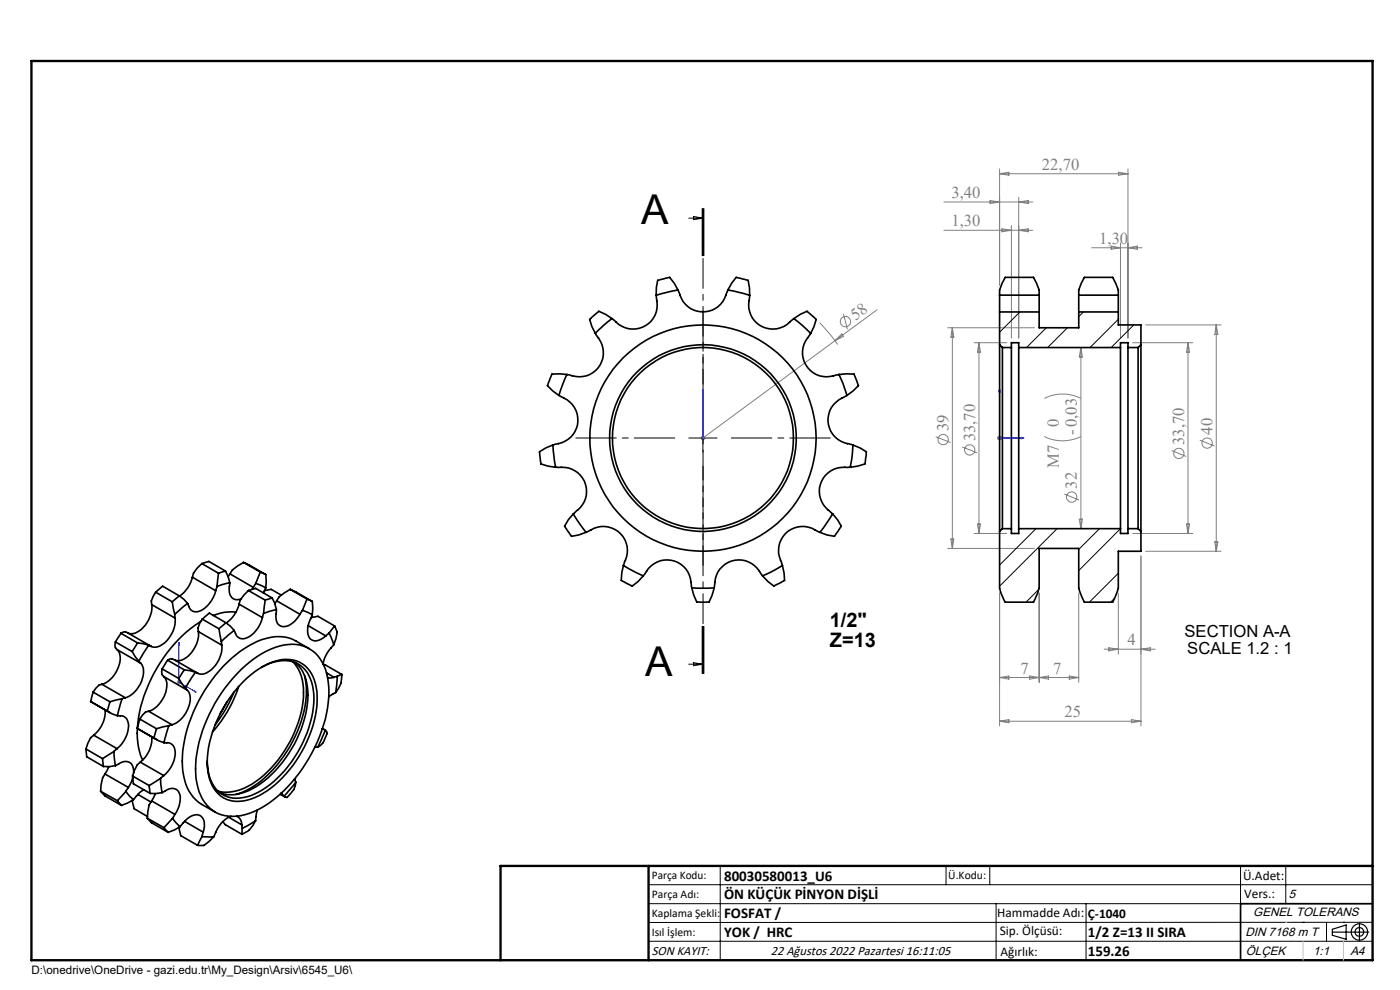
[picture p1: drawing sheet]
<svg xmlns="http://www.w3.org/2000/svg" width="297mm" height="210mm" viewBox="0 0 297 210" stroke-linecap="round" stroke-linejoin="round" font-family="sans-serif">
<g fill="none" stroke="#808080" stroke-width=".21">
<path d="M212.1 35.8v24.7M212.1 36.9l1.9-.4v.7zM212.1 36.9h27.2M237.3 36.5l2 .4-2 .3zM239.3 35.8v35.9M200.2 42.9h18.9M200.2 48.9h18.9M210 42.5l2.1 .4-2.1 .3zM212.5 48.5l2.1 .4-2.1 .3zM214.6 47.9v23.8M216.1 41.9v29.8M216.1 42.9l2-.4v.7z"/>
<path d="M216.1 48.9l2-.4v.7zM231.6 52.6h10.7M235.7 52.2l2 .4-2 .3zM237.7 51.5v20.2M239.3 52.6l2-.4v.7zM173.9 68.5l2 2.2 1.8 2.4M177.1 72.3l1.5-1.5 .3 .6zM178.9 66.6l.9 3.2M186.1 65.7l-37 27.2M201 69.5h18.4M202 69.5v46.8M202 69.5l.4 2h-.7z"/>
<path d="M206.7 72.7h6.9M207.7 72.7l.3 2h-.6zM207.7 72.7v40.5M229.3 73.7v38.4M229.3 73.7l.3 2h-.6zM240.3 72.7h12.7M243 68.9h16M252 72.7v40.5M252 72.7l.4 2h-.7zM258 68.9v48M258 68.9l.4 2h-.7zM148.6 92.9h1"/>
<path d="M148.8 92.6l.7 .7M149.1 92.4v1M149.5 92.6l-.7 .7M198.5 92.6l3.1 1.3M204.2 94.8l3.1 1.3M211.5 92.9h1M211.7 92.6l.7 .7M212.1 92.4v1M212.4 92.6l-.7 .7M221.5 92.6a8.6 8.6 0 0 0 7.8 0M221.5 84.5a8.6 8.6 0 0 1 7.8 0M248.5 95.6l3.1 1.2"/>
<path d="M254.5 93.4l3.1 1.2M201 116.3h18.4M201.7 114.3h.7l-.4 2zM206.7 113.2h6.9M207.4 111.2h.6l-.3 2zM225.8 104.8l3.1 1.3M229 110.1h.6l-.3 2zM240.3 113.2h12.7M242 117.9v36.1M243 116.9h16M251.7 111.2h.7l-.4 2zM257.7 114.9h.7l-.4 2z"/>
<path d="M212.1 125.8v28.2M220.5 125.8v18.9M228.8 125.8v18.9M234.2 137.7h10.8M235.2 137.4l2 .3-2 .4zM237.2 125.8v12.9M242 137.7l2.1-.3v.7zM37.5 144.7h1M37.6 144.4l.7 .7M38 144.2v1M38.3 144.4l-.7 .7M212.1 143.7h16.7"/>
<path d="M212.1 143.7l1.9-.3v.7zM212.1 153l1.9-.4v.7zM212.1 153h29.9M218.4 143.4l2.1 .3-2.1 .4zM220.5 143.7l1.9-.3v.7zM226.8 143.4l2 .3-2 .4zM240 152.6l2 .4-2 .3z"/>
<circle cx="179.3" cy="68.2" r="1.09"/>
<circle cx="200.1" cy="93.2" r="1.1"/>
<circle cx="205.7" cy="95.5" r="1.09"/>
<circle cx="250.1" cy="96.2" r="1.09"/>
<circle cx="256.1" cy="94" r="1.1"/>
<circle cx="227.4" cy="105.4" r="1.09"/>
</g>
<g fill="none" stroke="#000" stroke-width=".25">
<path d="M282.6 197.7h7.8M282.6 197.1l3-.9v3l-3-.8zM288.4 195.8v3.8M106.2 203.7h185"/>
<circle cx="288.4" cy="197.7" r="1.74"/>
<circle cx="288.4" cy="197.7" r=".93"/>
</g>
<path d="M149.1 92.8v.3zM149.1 82.6v.5v-.5M149.1 92.9h.1M149.1 82.6v10.3M212.1 82.6v10.3h5.1M212.1 82.6l.1 .5h-.3zM216.7 92.8l.5 .1-.5 .2zM38 136.3v8.4l3.6 2.1M38 136.3v.4l-.1-.1zM41.2 146.5l.4 .3-.4-.1z" fill="none" stroke="#00f" stroke-width=".21"/>
<path d="M143.1 92.9h-21M149.1 86.9v-21M149.1 98.9v21M155.1 92.9h21" fill="none" stroke="#000" stroke-width=".21" stroke-dasharray="15.2 1.3 1.3 1.3" stroke-dashoffset="6.6"/>
<path d="M149.1 44.2v98.7" fill="none" stroke="#000" stroke-width=".21" stroke-dasharray="6.3 1.3 1.3 1.3" stroke-dashoffset="-.4"/>
<g fill="none" stroke="#000" stroke-width=".21">
<path d="M146.1 46.3h3M147.1 45.9l2 .4-2 .3zM149 44.2v10M149.1 44.2v10M149.3 44.2v10M146.1 92.9h6M149.1 89.9v6M149 132.9v10M149.1 132.9v10M149.3 132.9v10zM146.1 140.9h3M147.1 140.6l2 .3-2 .3z"/>
<path d="M137.6 187.7h153.6M137.6 191.7h153.6M137.6 199.7h153.6M152.8 183.7v20M200.7 183.7v4M210 183.7v4M211.3 191.7v12M230.4 191.7v12M263.2 183.7v20M272.8 183.7v8M276.4 195.6h.1M281.4 195.6v4.1"/>
<path d="M285 195.6h.1M291.2 195.6l-153.6 .1"/>
</g>
<path d="M291.2 191.7h-28v12" fill="none" stroke="#000" stroke-width=".35"/>
<path d="M6.7 12.9h284.5v190.8h-284.5zM137.6 183.7v20M291.2 183.7h-185v20" fill="none" stroke="#000" stroke-width=".5"/>
<path d="M276.4 199.7v4M285 199.7v4" fill="none" stroke="#c0c0c0" stroke-width=".21"/>
<path d="M272.8 195.6h.1" fill="none" stroke="#c0c0c0" stroke-width=".25"/>
<g fill="#00f">
<path d="M149.1 92.8v.3zM149.1 82.6v.5z"/>
<path d="M41.2 146.5l.4 .3-.4-.1zM38 136.3v.4l-.1-.1z"/>
<path d="M216.7 92.8l.5 .1-.5 .2zM212.1 82.6l.1 .5h-.3zM216.7 92.8l.5 .1-.5 .2zM212.1 82.6l.1 .5h-.3z"/>
</g>
<g fill="none" stroke="#000" stroke-width=".35">
<path d="M120.3 79.4l-1.7 4.5M120.3 79.4h-3.2l-.8 1.8-.2 .6 1.2 1.1 1.3 1M126.3 70.7l.1 .3a5.2 5.2 0 0 1 1.2 5.6 5.2 5.2 0 0 1-4.7 3.3l-2.6-.5M129.8 67.6l-1.8 1.5-1.7 1.6M129.8 67.6l-1.3-.9-1.5-.7-1.4 1.3-.5 .5 .5 1.4 .7 1.5M139.2 62.6v.4a5.3 5.3 0 0 1-5.8 6.7 8.6 8.6 0 0 1-3.4-2l-.2-.1M143.8 61.5l-4.6 1.1M143.8 61.5l.2 .3a5.2 5.2 0 0 0 5 4.4 5.2 5.2 0 0 0 5.2-4.3l.2-.4M143.8 61.5l-.7-1.4-1-1.3-1 .2-1.6 .5-.3 1.5v1.6M154.4 61.5l4.6 1.1M154.4 61.5l.8-1.4 1-1.3 .9 .2 1.6 .5 .3 1.6v1.5M159 62.6v.4a5.2 5.2 0 0 0 2.6 6.2 5.2 5.2 0 0 0 6.6-1.4l.2-.2"/>
<path d="M168.4 67.6l3.6 3.1M168.4 67.6l1.4-.9 1.4-.7 1.5 1.3 .4 .5-.4 1.5-.7 1.4M172 70.7l-.2 .3a5.2 5.2 0 0 0-1.2 5.6 5.2 5.2 0 0 0 4.7 3.3l2.7-.5M178 79.4l.7 1.7 1 2.8M178 79.4h3.2l.5 1.2 .4 1.2-1.1 1.1-1.3 1M212.1 62.6v3.6M212.1 73.1v39.6M212.1 62.6v-1.1l1.2-2.7h6l1.2 2.7v1.1M212.1 66.2v6.9M212.1 62.6h8.4M212.1 66.2h8.4M212.1 73.1l.6 .6"/>
<path d="M212.7 73.7v38.4M212.7 73.7h1.9M214.6 73.7v38.4M214.6 73.7v-1h1.5v1M216.1 73.7v38.4M216.1 73.7h21.6M220.5 62.6v3.6M220.5 66.2v3.3h8.3v-3.3M228.8 62.6v3.6M228.8 62.6v-1.1l1.2-2.7h6l1.2 2.7v1.1M228.8 62.6h8.4M228.8 66.2h8.4"/>
<path d="M237.2 62.6v3.6M237.2 66.2v2.7h4.8v4.2M237.7 73.7v38.4M237.7 73.7v-1h1.6v1M239.3 73.7v38.4M239.3 73.7h2.1M241.4 73.7v38.4M242 73.1v39.6M242 73.1l-.6 .6M117.3 94.4l.6 4.7M117.3 94.4l-1.5 .6-1.4 .8 .3 2 .1 .6 1.4 .5 1.7 .2M117.9 99.1h.3a5.2 5.2 0 0 1 5.8 3.2 5.2 5.2 0 0 1-1.9 6.3l-.5 .4"/>
<path d="M118.6 83.9l.1 .1a5.7 5.7 0 0 1 3.8 6.1 5.9 5.9 0 0 1-5.1 4.3h-.1M179.7 83.9l-.4 .2a5.2 5.2 0 0 0-3.6 5.6 5.2 5.2 0 0 0 4.8 4.6l.4 .1M180.4 99.1h-.3a5.2 5.2 0 0 0-5.7 2.9 5.2 5.2 0 0 0 1.3 6.2l.9 .8M180.9 94.4l-.2 3-.3 1.7M180.9 94.4l1.6 .6 1.3 .8-.1 1-.2 1.6-1.5 .5-1.6 .2M42.8 119.5l-1 1-.7 1.1-.3 .8M42.8 119.5l1.5-.4 3.5 2M42.8 119.5l3.6 2.1M51.7 119.3l-2.4 1.6-.5 .8M51.7 119.3l4.7 2.6M51.7 119.3l3.5 2M121.6 109l2.7 3.9"/>
<path d="M121.6 109l-1 1.2-.8 1.4 .7 1.1 .7 1.1 1.6-.3 1.5-.6M124.3 112.9h.2a5.5 5.5 0 0 1 8 1.5 5.7 5.7 0 0 1-.1 5.1l-.1 .4M132.3 119.9l4.2 2.3M132.3 119.9l-.4 1.6-.1 1.6 .9 .5 1.4 .7 1.3-.9 1.1-1.2M166 119.9l-4.2 2.3M166 119.9l.3 1.7 .1 1.5-.8 .5-1.5 .7-1.2-1-1.1-1.1M173.9 112.9h-.1a5.3 5.3 0 0 0-5.8-.6 5.3 5.3 0 0 0-2.8 5.1l.8 2.5M176.6 109l-2.7 3.9M176.6 109l1.1 1.3 .8 1.3-.7 1.1-.8 1.1-1.6-.3-1.5-.6M212.1 112.7v12.1l.4 1.5 .8 1.4h6l1.2-2.9v-8.5h8.3v8.5l1.2 2.9h6l1.2-2.9v-7.9h4.8v-4.2M212.7 112.1l-.6 .6M212.7 112.1h1.9"/>
<path d="M214.6 112.1v1.1h1.5v-1.1M216.1 112.1h21.6M237.7 112.1v1.1h1.6v-1.1M239.3 112.1h2.1M241.4 112.1l.6 .6M24.5 136.2v1.2l.4 .4M24.5 136.2l3.5 2M24.9 137.8a3.5 3.5 0 0 1 .2 3.8 5.8 5.8 0 0 1-3.5 3.6M24.9 137.8l4.9 2.9M25.6 134.3l-1.1 1.9M25.6 134.3l3.6 2.1M27.1 134.3l-.5-.3-1 .3"/>
<path d="M27.1 134.3l5 2.8M28 138.2l1.5 2.1M29.2 136.4l2.3 .5M29.2 136.4l-1.2 1.8M31.5 136.9l-2 3.4M31.5 136.9l.6 .2M32.2 128.3a6.1 6.1 0 0 1-3.9 6.1l-1.2-.1M32.2 128.3l4.9 2.8M33 125.6l-.9 1.9 .1 .8M33 125.6l1.5-1.3 3.5 2.1M33 125.6l3.5 2.1M36.5 127.7l.6 2.6"/>
<path d="M37 140l-.5-.3-.9 .3M37 140l5 2.8M37.1 130.3v.8M37.1 131.1a6.1 6.1 0 0 1-3.9 6.2l-1.1-.2M38 126.4l-1.5 1.3M38 126.4l1 .7 .8 .9M39.8 128l-2.7 2.3M40.8 122.4a6.5 6.5 0 0 1-2.7 4M40.8 122.4l5 2.9M42.1 134a6.1 6.1 0 0 1-4 6.1l-1.1-.1M42.1 134l4.9 2.8M42.6 131.8a30.9 30.9 0 0 0-13.5 22.6"/>
<path d="M42.9 131.3a2.73 2.73 0 0 0-.9 2.2l.1 .5M42.9 131.3l1.5-1.2 3.5 2M42.9 131.3l3.6 2.1M45.8 125.3a6.1 6.1 0 0 1-4 4.5 1.85 1.85 0 0 1-1.9-1.6l-.1-.2M46 124.4l-.2 .9M46.4 121.6l-.4 2.8M46.5 133.4l.5 2.7M47 136.1v.7M47 136.8a6.1 6.1 0 0 1-3.9 6.2l-1.1-.2M47.8 121.1l-1.4 .5M47.8 121.1l.6 1.2 .4 1.3M47.9 132.1l-1.4 1.3"/>
<path d="M47.9 132.1l1 .7 .8 .9M48.8 123.6l-2.8 .8M48.8 123.6l-.1 .4a3.2 3.2 0 0 0 .7 2.9 1.81 1.81 0 0 0 1.8 .2M48.8 121.7l-.4 .6M48.8 121.7l4.9 2.9M49.7 133.7l-2.7 2.4M50.1 129.8h-.9a9.7 9.7 0 0 0-4 .8M50.7 128.2a6.9 6.9 0 0 1-2.7 3.9M50.7 128.2l5 2.8M52.7 125.3l-1.7 2-.3 .9M52.7 125.3l1.5-.5 3.5 2.1M52.7 125.3l3.6 2"/>
<path d="M53.7 124.6l-.2 .4M54.3 123.7l-.6 .9M54.3 123.7l2.1 1M55.2 121.3l-.9 2.4M55.2 121.3l1.2 .6M55.7 131a6.1 6.1 0 0 1-4 4.5 1.85 1.85 0 0 1-1.9-1.6l-.1-.2M55.9 130.1l-.2 .9M56.1 125.3l1.4-.3 2.2 1.3M56.3 127.3l-.4 2.8M56.4 124.7l-.5 1.1M56.4 121.9v2.8M57.7 126.9l-1.4 .4"/>
<path d="M57.7 126.9l.6 1.1 .3 1.3M58.6 129.3l-2.7 .8M58.6 129.3v.4a3.2 3.2 0 0 0 .7 2.9 2.66 2.66 0 0 0 3.2-.8l1.1-1.5M58.7 127.5l-.4 .5M58.7 127.5l4.9 2.8M61.6 125l-2.4 1.6-.5 .9M61.6 125l4.7 2.6M61.6 125l3.5 2.1M64.2 129.5l-.6 .8M64.2 129.5l2.1 .9M65.1 127.1l-.9 2.4M65.1 127.1l1.2 .5"/>
<path d="M65.4 132.7l3.7 2.2M65.6 137.6a13 13 0 0 0-5-2.4 13 13 0 0 0-9.7 3 31.5 31.5 0 0 0-12.2 23.3 10.6 10.6 0 0 0 3.5 8.7l3.4 2.1M66 131l1.5-.3 3.5 2.1M66.3 130.4l-.3 .6a4.2 4.2 0 0 0-.1 4.6 2.53 2.53 0 0 0 3.2-.7M66.3 127.6v2.8M69.8 134.3l-.7 .6M69.8 134.3l1 2.5M70.8 136.8l-.4 .4a7.3 7.3 0 0 0-1.9 3.6M71 132.8l-1.2 1.5M71 132.8l.5 1.3-.7 2.7M136.5 122.2l.1-.1a5.4 5.4 0 0 1 8.4-1.9 5.7 5.7 0 0 1 1.6 3.9l.2 .6M146.8 124.7h4.7"/>
<path d="M146.8 124.7l.4 1.6 .6 1.4h.7h1.9l.7-1.4 .4-1.6M161.8 122.2l-.1-.1a5.3 5.3 0 0 0-9.4-.8l-.5 1.5-.3 1.9M18.2 158.9l.2 1.6 3.5 2.1M18.2 158.9l3.6 2M19.2 148.8l4.1 2.4M19.2 148.8l.2 .1M19.8 146.8l-.6 2M19.8 146.8l3.5 2.1M19.9 156l-.7 .6-1 2.3M19.9 156l4.9 2.8M21.6 145.2l-.6 .2-1.2 1.4M21.6 145.2l5 2.8"/>
<path d="M22.3 150.6a6.4 6.4 0 0 1-2.4 5.4M23.3 148.9l-.5 1.9 2.1 1M24.2 159.4l.3 3M24.2 159.4l-2.4 1.5M24.8 158.8l-.6 .6M24.9 151.8l.3 .1a1.7 1.7 0 0 1 2.1 1.8 6.7 6.7 0 0 1-2.5 5.1M25.9 148.2l-1 3.6M25.9 148.2l-2.6 .7M26.6 148l-.7 .2M29.1 154.5a13.6 13.6 0 0 0 1.2 6.7M29.1 154.5l3.6 2.1M29.1 154.5l.2 .1"/>
<path d="M29.2 154.6l4 2.3M29.5 140.3l.3 .4M29.7 152.5l-.6 2M29.7 152.5l3.5 2.1M29.8 140.7a4.3 4.3 0 0 1-.3 4.8l-1.2 1.5-.9 .7-.8 .3M31.5 150.9l-.7 .2-1.1 1.4M31.5 150.9l5 2.8M32.2 156.3a6.4 6.4 0 0 1-2.4 5.4M32.7 156.6l1 .6 1.1 .3M33.2 154.6l-.5 2M34.4 141.9a1.21 1.21 0 0 0 .1 1.3l.3 .3M34.4 141.9l3.5 2"/>
<path d="M34.8 157.5a2.14 2.14 0 0 1 2.3 2.9 6.7 6.7 0 0 1-2.4 4.1M34.8 143.5a4.3 4.3 0 0 1-.4 4.9l-1.1 1.5-.9 .6-.9 .4M34.8 143.5l4.9 2.9M35.6 140l-1.2 1.9M35.6 140l3.5 2.1M35.8 153.9l-1 3.6M35.8 153.9l-2.6 .7M36.5 153.7l-.7 .2M37.9 143.9l1.4 2.1M39.1 142.1l2.4 .5M39.1 142.1l-1.2 1.8M39.3 146l.4 .4"/>
<path d="M39.7 146.4a3.5 3.5 0 0 1 .2 3.8 5.8 5.8 0 0 1-3.4 3.5M41.5 142.6l-2.2 3.4M41.5 142.6l.5 .2M48.1 149l-1.4 2.4M49.6 146.9a28 28 0 0 1-4 6.9M50.6 145.6a26.6 26.6 0 0 1-5.5 9.6M51.1 142.1a16.9 16.9 0 0 1 10.8-5.4 7.5 7.5 0 0 1 7.4 6.1 23.7 23.7 0 0 1-2.4 15.6 29.5 29.5 0 0 1-12.2 13.4 9.7 9.7 0 0 1-9.1 .5 9.1 9.1 0 0 1-4-7.1 27.5 27.5 0 0 1 4.7-17.2l2.3-3.1zM51.7 144.5a14.6 14.6 0 0 1 9-4.6 6.1 6.1 0 0 1 6.2 5.2 20.7 20.7 0 0 1-2.8 14.2 21.9 21.9 0 0 1-10.8 10.2 6.3 6.3 0 0 1-8.3-2.8 15 15 0 0 1 0-11.3 27.3 27.3 0 0 1 6.7-10.9zM55.5 141.6a7.7 7.7 0 0 1 8.2-.5 8.6 8.6 0 0 1 2.9 7.1 24.8 24.8 0 0 1-11.7 19.8 7.7 7.7 0 0 1-8.1 .3 8.2 8.2 0 0 1-2.8-6.8M62.1 140.4a9.3 9.3 0 0 1 2.3 7.5 25.7 25.7 0 0 1-10.9 18.4 9.3 9.3 0 0 1-7.3 1.5M62.6 140.5a8.9 8.9 0 0 1 2.7 7.9 25.7 25.7 0 0 1-10.9 18.4 8.7 8.7 0 0 1-7.7 1.4M64.6 143.3a20.5 20.5 0 0 1-2.5 14 23.5 23.5 0 0 1-10.7 10.8l-1.3 .4"/>
<path d="M66.8 158.5h.6M68.4 154.6l.6 .3M68.4 154.5l.6 .4M68.6 140.9l3.9 2.2M69 154.9l-1.6 3.6M69 154.9a.92 .92 0 0 1 .1 1.4l-.3 .8a2.31 2.31 0 0 1-1.4 1.4M69.3 142.7l1.6 1M69.5 143.7l.5 .1 .9-.1M71.2 146.9l-1.5 .9M71.5 143.5l-.6 .2M71.5 143.5l-.3 3.4M72.5 143.1l-1 .4"/>
<path d="M72.5 143.1l-.1 1.8-1.2 2M21.3 167.8l.9 1 3.6 2M21.3 167.8l3.6 2.1M21.8 160.9l.1 1.7M22.3 164.2l-.4 .6a5 5 0 0 0-.6 3M22.3 164.2l4.9 2.8M23.1 162.6l-.8 1.6M24.5 162.4l.4-.2a2.23 2.23 0 0 1 3-.2l.3 .8 .2 1.1M24.5 162.4l-1.3 .2h-1.3M24.9 169.9l.9 .9M26.7 167.9l1.6 1.7M26.7 167.9l-1.8 2"/>
<path d="M27.2 167l-.5 .9M28.1 169.7l.4 1.8 2.8 1.7M28.1 164.6l.2 1.7 3.6 2M28.1 164.6l3.5 2M28.2 165l-1 2M28.3 169.6l-1.2 .7-1.3 .5M29.2 168.5l2.8 1.6M29.8 161.7l-.7 .6-1 2.3M29.8 161.7l4.9 2.8M30.5 167.5l-.8 .5-1.4 1.6M31.3 173.6l.8 .9 3.6 2.1M31.3 173.6l3.5 2"/>
<path d="M31.6 166.6l.3 1.7M32.2 169.9l-.6 .8-.3 2.9M32.2 169.9l4.9 2.8M32.9 168.3l-.7 1.6M34 165.1l.4 3M34 165.1l-2.4 1.5M34.4 168.1l.4-.2a2 2 0 0 1 2.6-.4 2 2 0 0 1 .8 2.5l-.2 1.1-.9 1.6M34.4 168.1l-1.3 .2h-1.2M34.7 164.5l-.7 .6M34.8 175.6l.9 1M36.6 173.6l1.6 1.8M36.6 173.6l-1.8 2"/>
<path d="M37.1 172.7l-.5 .9M38 175.5l.3 1.8 3.6 2M38.2 175.4l.4-.5a4.6 4.6 0 0 1 3.2-2.1 2.03 2.03 0 0 1 1.6 2.6l-.3 1.1M38.2 175.4l-1.2 .7-1.3 .5M39.2 174.2l3.9 2.3M42.9 177.4l2.4 .1M42.9 177.4l-1 1.9M43.1 176.5l-.2 .9M45.3 177.5l-2 1.8h-1.4M47.3 174.3l.5 .6 3.5 2.1M48.5 173.3l2.8 1.7M49 173.2a7.7 7.7 0 0 0-3.7 4.3"/>
<path d="M50.2 173.1l.2 .1a1.8 1.8 0 0 1 .9 1.8M51.3 175l.1 .7M51.4 175.7l-.1 1.3M54.2 174.1l-2.8 1.6M54.2 174.1a4 4 0 0 1-2.3 2.6l-.6 .3M54.6 171.8l-.4 2.3M59.4 168.5l1.1 .6M59.6 168.3l.3 .1M59.7 168.2l.2 .2M59.9 168.4l.4 .5M62.5 165.3l.3 .6M62.8 165.9l-2.5 3"/>
<path d="M62.8 165.9a5.8 5.8 0 0 1-1.9 3.2l-.6-.2"/>
<circle cx="149.1" cy="92.9" r="19.2"/>
<circle cx="149.1" cy="92.9" r="19.8"/>
<circle cx="149.1" cy="92.9" r="24"/>
</g>
<g fill="none" stroke="#000" stroke-width=".21">
<path d="M216.4 66.2l-4.3 4.3M222 69.5l-4.2 4.2M226.4 69.5l-4.2 4.2M229.8 66.2l-1 1M237.2 67.7l-6 6M240.5 68.9l-4.8 4.8M219.8 112.1l-7.7 7.8M224.3 112.1l-12.2 12.2M233.3 112.1l-4.5 4.4M237.7 112.1l-8.9 8.9M242 116.8l-.1 .1M220.4 125l-2.7 2.7"/>
<path d="M236.5 126.9l-.9 .8M237.2 121.6l-6.1 6.1"/>
</g>
<g font-size="8.7">
<text x="136" y="47.6">A</text>
<text x="136.9" y="143.4">A</text>
</g>
<g font-size="4.2">
<text x="176.1" y="133.1">1/2&quot;</text>
<text x="176.1" y="137.3">Z=13</text>
</g>
<g font-size="3.5" fill="#808080">
<text x="221" y="36">22,70</text>
<text x="201.8" y="42">3,40</text>
<text x="201.8" y="48">1,30</text>
<text x="233.2" y="51.7">1,30</text>
<text x="181.5" y="68" transform="rotate(-36 181.5 68)">58</text>
<text x="201.2" y="91.4" transform="rotate(-90 201.2 91.4)">39</text>
<text x="206.9" y="93.6" transform="rotate(-90 206.9 93.6)">33,70</text>
<text x="224.6" y="90.6" transform="rotate(-90 224.6 90.6)">0</text>
<text x="228.5" y="92.2" transform="rotate(-90 228.5 92.2)">-0,03</text>
<text x="251.2" y="94.4" transform="rotate(-90 251.2 94.4)">33,70</text>
<text x="257.2" y="92.2" transform="rotate(-90 257.2 92.2)">40</text>
<text x="224.6" y="99.3" transform="rotate(-90 224.6 99.3)">M7</text>
<text x="228.5" y="103.6" transform="rotate(-90 228.5 103.6)">32</text>
<text x="239.2" y="136.9">4</text>
<text x="216.5" y="142.9">7</text>
<text x="223.4" y="142.9">7</text>
<text x="225.9" y="152.1">25</text>
</g>
<g font-size="3.5">
<text x="251.3" y="135.2">SECTION A-A</text>
<text x="251.9" y="138.7">SCALE 1.2 : 1</text>
</g>
<g font-size="3.2">
<text x="153.6" y="190.8">ÖN KÜÇÜK PİNYON DİŞLİ</text>
<text x="153.6" y="186.8">80030580013_U6</text>
<text x="153.6" y="194.8">FOSFAT /</text>
<text x="153.6" y="198.8">YOK / HRC</text>
<text x="230.8" y="198.7">1/2 Z=13 II SIRA</text>
<text x="230.8" y="202.8">159.26</text>
</g>
<g font-size="2.8">
<text x="263.7" y="186.7">Ü.Adet:</text>
<text x="263.9" y="190.5">Vers.:</text>
<text x="211.5" y="194.5">Hammadde Adı:</text>
<text x="230.8" y="194.7">Ç-1040</text>
<text x="138.3" y="202.6">SON KAYIT:</text>
<text x="163.5" y="202.6">22 Ağustos 2022 Pazartesi 16:11:05</text>
<text x="212.1" y="198.4">Sip. Ölçüsü:</text>
<text x="212.2" y="202.7">Ağırlık:</text>
</g>
<g font-size="2.6">
<text x="273.4" y="190.4">5</text>
<text x="265.9" y="194.4">GENEL TOLERANS</text>
<text x="264.2" y="198.5">DIN 7168 m T</text>
<text x="264.3" y="202.6">ÖLÇEK</text>
<text x="278.5" y="202.6">1:1</text>
<text x="286.5" y="202.6">A4</text>
</g>
<g font-size="2.5">
<text x="138.3" y="186.4">Parça Kodu:</text>
<text x="138.3" y="190.5">Parça Adı:</text>
<text x="201.2" y="186.5">Ü.Kodu:</text>
<text x="138.3" y="194.5">Kaplama Şekli:</text>
<text x="138.3" y="198.6">Isıl İşlem:</text>
<text x="6.7" y="206.7">D:\onedrive\OneDrive - gazi.edu.tr\My_Design\Arsiv\6545_U6\</text>
</g>
</svg>
